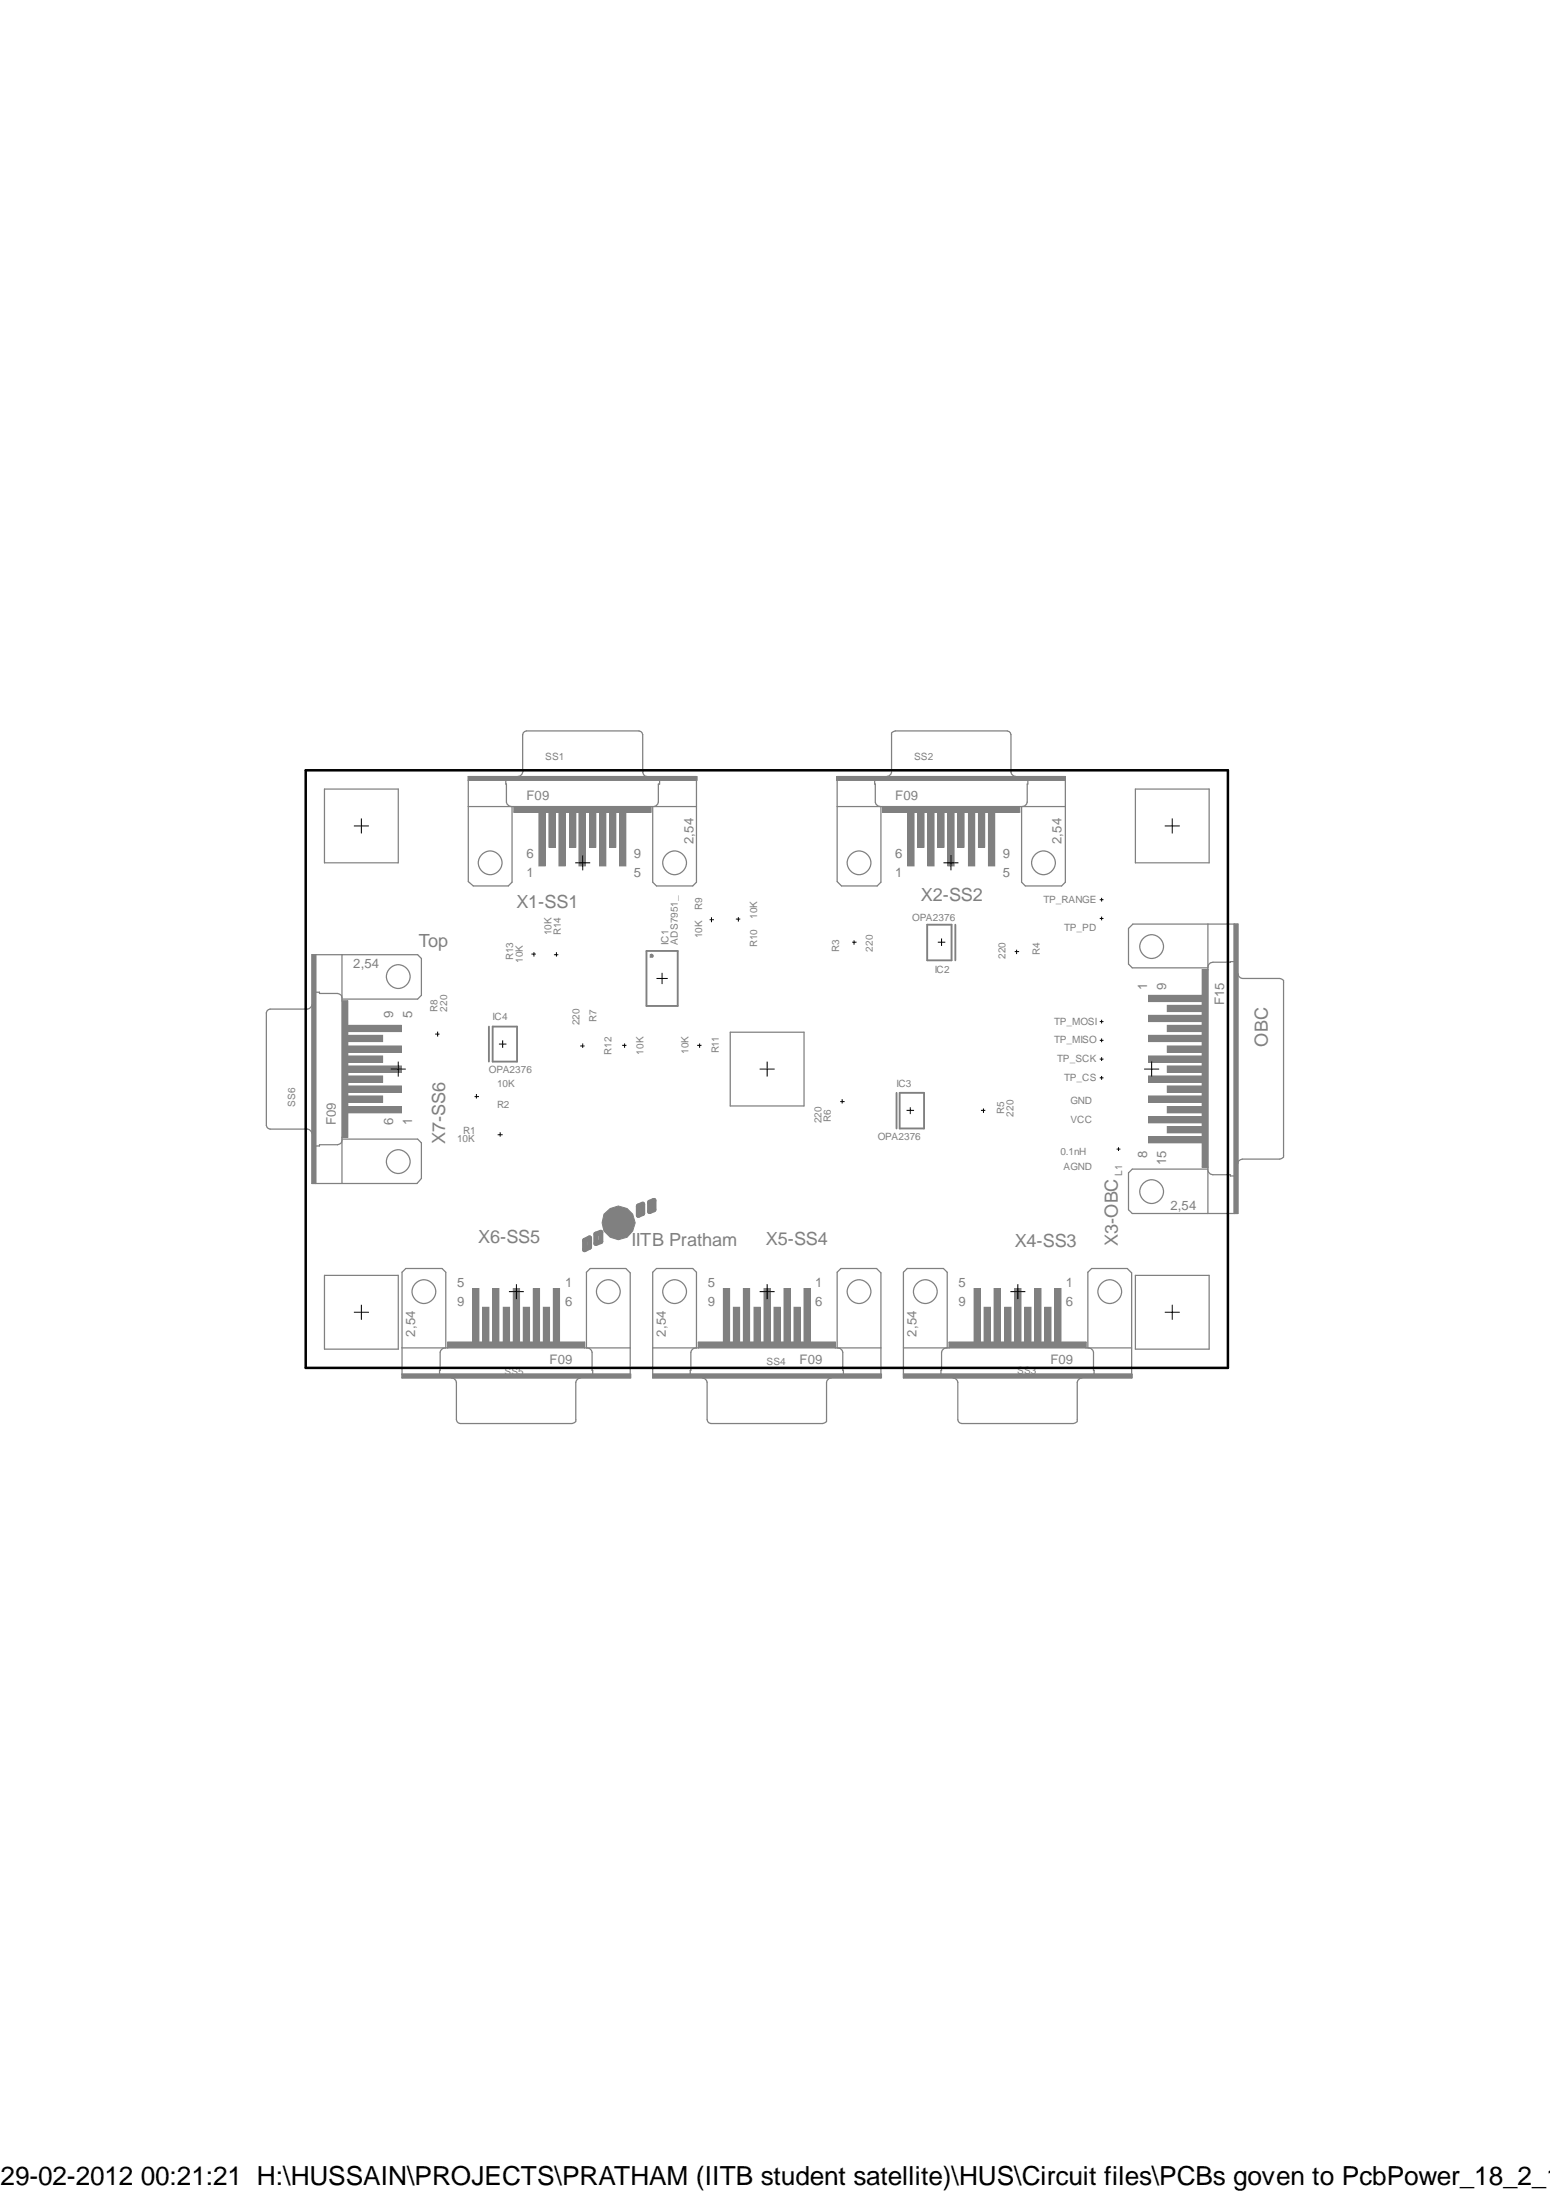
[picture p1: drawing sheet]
<svg xmlns="http://www.w3.org/2000/svg" width="210mm" height="297mm" viewBox="0 0 210 297" stroke-linecap="round" stroke-linejoin="round" font-family="sans-serif">
<path d="M81.8 164.5a2.27 2.27 0 0 1 3.4-.6 2.27 2.27 0 0 1 0 3.4 2.27 2.27 0 0 1-3.4-.6l-.3-1.1z" fill-rule="evenodd" fill="#808080"/>
<path d="M81.8 164.5a2.27 2.27 0 0 1 3.4-.6 2.27 2.27 0 0 1 0 3.4 2.27 2.27 0 0 1-3.4-.6l-.3-1.1z" fill="none" stroke="#808080" stroke-width=".14"/>
<path d="M79.2 168l.6-.3v1.2l-.6 .4zM80.7 167.2l.7-.3v1.3l-.7 .2zM86.4 163.4l.6-.3v1.3l-.6 .2zM88 162.8l.6-.2v1.3l-.6 .2z" fill="none" stroke="#808080" stroke-width=".68"/>
<path d="M66.2 139.1v4.7M66.7 139.1h3.3v4.7h-3.3zM125.6 125.3h3.3v4.8h-3.3zM129.4 125.3v4.8M121.4 148v4.9M121.8 148h3.3v4.9h-3.3z" fill="none" stroke="#808080" stroke-width=".25"/>
<g fill="none" stroke="#808080" stroke-width=".17">
<path d="M121.2 99l-.5 .3v.2M136.4 99l.4 .3 .1 .2M43.9 106.9h10v10h-10zM113.4 105.2v14.2l.6 .6h4.8l.5-.5v-10.3M113.4 105.7h30.9M118.4 105.7v.5h.1v2.5l.1 .2 .3 .3h.3M119.5 109.2v.8h18.6v-.8M139.2 105.7v.5h-.1v2.5l-.1 .2-.2 .3h-.4M144.3 105.2v14.3l-.5 .5h-4.9l-.6-.5v-10.3h-24.9M153.8 106.9h9.9v10h-9.9zM98.9 139.8h10v10h-10zM43.9 172.7h10v10h-10z"/>
<path d="M153.8 172.7h9.9v10h-9.9z"/>
<circle cx="116.3" cy="116.9" r="1.6"/>
<circle cx="141.3" cy="116.9" r="1.6"/>
</g>
<path d="M119.5 109.3h18.5v.7h-18.5z" fill-rule="evenodd" fill="#808080"/>
<path d="M119.5 109.3h18.5v.7h-18.5z" fill="none" stroke="#808080" stroke-width=".14"/>
<path d="M138.3 109.2h6" fill="none" stroke="#808080" stroke-width=".17"/>
<path d="M113.3 105.2h31v.5h-31z" fill-rule="evenodd" fill="#808080"/>
<path d="M113.3 105.2h31v.5h-31z" fill="none" stroke="#808080" stroke-width=".14"/>
<path d="M120.7 99.5v5.1l-.1 .2-.2 .3-.3 .1M121.2 99h15.2M136.9 99.5v5.1l.1 .2 .2 .3 .4 .1M113.4 105.2h30.9" fill="none" stroke="#808080" stroke-width=".17"/>
<path d="M122.9 110h.9v7.3h-.9z" fill-rule="evenodd" fill="#808080"/>
<path d="M122.9 110h.9v7.3h-.9z" fill="none" stroke="#808080" stroke-width=".14"/>
<path d="M124.3 110h.8v4.8h-.8z" fill-rule="evenodd" fill="#808080"/>
<path d="M124.3 110h.8v4.8h-.8z" fill="none" stroke="#808080" stroke-width=".14"/>
<path d="M125.6 110h.9v7.3h-.9z" fill-rule="evenodd" fill="#808080"/>
<path d="M125.6 110h.9v7.3h-.9z" fill="none" stroke="#808080" stroke-width=".14"/>
<path d="M127 110h.8v4.8h-.8z" fill-rule="evenodd" fill="#808080"/>
<path d="M127 110h.8v4.8h-.8z" fill="none" stroke="#808080" stroke-width=".14"/>
<path d="M128.4 110h.8v7.3h-.8z" fill-rule="evenodd" fill="#808080"/>
<path d="M128.4 110h.8v7.3h-.8z" fill="none" stroke="#808080" stroke-width=".14"/>
<path d="M129.7 110h.9v4.8h-.9z" fill-rule="evenodd" fill="#808080"/>
<path d="M129.7 110h.9v4.8h-.9z" fill="none" stroke="#808080" stroke-width=".14"/>
<path d="M131.1 110h.9v7.3h-.9z" fill-rule="evenodd" fill="#808080"/>
<path d="M131.1 110h.9v7.3h-.9z" fill="none" stroke="#808080" stroke-width=".14"/>
<path d="M132.5 110h.8v4.8h-.8z" fill-rule="evenodd" fill="#808080"/>
<path d="M132.5 110h.8v4.8h-.8z" fill="none" stroke="#808080" stroke-width=".14"/>
<path d="M133.9 110h.8v7.3h-.8z" fill-rule="evenodd" fill="#808080"/>
<path d="M133.9 110h.8v7.3h-.8z" fill="none" stroke="#808080" stroke-width=".14"/>
<g fill="none" stroke="#808080" stroke-width=".17">
<path d="M71.3 99l-.4 .3-.1 .2M86.5 99l.5 .3v.2M63.4 105.2v14.2l.7 .6h4.7l.5-.5v-10.3M63.4 105.7h30.9M68.5 105.7v.5h.1v2.5l.1 .2 .2 .3h.4M69.6 109.2v.8h18.5v-.8M89.3 105.7v.5h-.1v2.5l-.1 .2-.3 .3h-.2M94.3 105.2v14.3l-.5 .5h-4.9l-.5-.5v-10.3h-25"/>
<circle cx="66.4" cy="116.9" r="1.6"/>
<circle cx="91.4" cy="116.9" r="1.6"/>
</g>
<path d="M69.7 109.3h18.4v.7h-18.4z" fill-rule="evenodd" fill="#808080"/>
<path d="M69.7 109.3h18.4v.7h-18.4z" fill="none" stroke="#808080" stroke-width=".14"/>
<path d="M88.4 109.2h5.9" fill="none" stroke="#808080" stroke-width=".17"/>
<path d="M63.4 105.2h31v.5h-31z" fill-rule="evenodd" fill="#808080"/>
<path d="M63.4 105.2h31v.5h-31z" fill="none" stroke="#808080" stroke-width=".14"/>
<path d="M70.8 99.5v5.1l-.1 .2-.3 .3-.3 .1M71.3 99h15.2M87 99.5v5.1l.3 .5 .3 .1M63.4 105.2h30.9" fill="none" stroke="#808080" stroke-width=".17"/>
<path d="M73 110h.8v7.3h-.8z" fill-rule="evenodd" fill="#808080"/>
<path d="M73 110h.8v7.3h-.8z" fill="none" stroke="#808080" stroke-width=".14"/>
<path d="M74.3 110h.9v4.8h-.9z" fill-rule="evenodd" fill="#808080"/>
<path d="M74.3 110h.9v4.8h-.9z" fill="none" stroke="#808080" stroke-width=".14"/>
<path d="M75.7 110h.8v7.3h-.8z" fill-rule="evenodd" fill="#808080"/>
<path d="M75.7 110h.8v7.3h-.8z" fill="none" stroke="#808080" stroke-width=".14"/>
<path d="M77.1 110h.9v4.8h-.9z" fill-rule="evenodd" fill="#808080"/>
<path d="M77.1 110h.9v4.8h-.9z" fill="none" stroke="#808080" stroke-width=".14"/>
<path d="M78.4 110h.8v7.3h-.8z" fill-rule="evenodd" fill="#808080"/>
<path d="M78.4 110h.8v7.3h-.8z" fill="none" stroke="#808080" stroke-width=".14"/>
<path d="M79.8 110h.9v4.8h-.9z" fill-rule="evenodd" fill="#808080"/>
<path d="M79.8 110h.9v4.8h-.9z" fill="none" stroke="#808080" stroke-width=".14"/>
<path d="M81.2 110h.8v7.3h-.8z" fill-rule="evenodd" fill="#808080"/>
<path d="M81.2 110h.8v7.3h-.8z" fill="none" stroke="#808080" stroke-width=".14"/>
<path d="M82.5 110h.9v4.8h-.9z" fill-rule="evenodd" fill="#808080"/>
<path d="M82.5 110h.9v4.8h-.9z" fill="none" stroke="#808080" stroke-width=".14"/>
<path d="M83.9 110h.9v7.3h-.9z" fill-rule="evenodd" fill="#808080"/>
<path d="M83.9 110h.9v7.3h-.9z" fill="none" stroke="#808080" stroke-width=".14"/>
<g fill="none" stroke="#808080" stroke-width=".17">
<path d="M88.4 186.1h30.9M94.2 182.6l-.3 .1-.3 .2v.3v2.4h-.1v.5M94.6 182.6v-.8h18.5v.8M95.8 192.3v.3l.5 .2M111.9 192.3v.3l-.5 .2M113.4 182.6v-10.3l.5-.5h4.8l.6 .6v14.2M113.5 182.6l.3 .1 .2 .2 .1 .3v2.4h.1v.5M119.3 182.6h-25v-10.3l-.5-.5h-4.9l-.5 .5v14.3"/>
<circle cx="91.4" cy="175" r="1.6"/>
<circle cx="116.3" cy="175" r="1.6"/>
</g>
<path d="M94.7 181.8h18.4v.7h-18.4z" fill-rule="evenodd" fill="#808080"/>
<path d="M94.7 181.8h18.4v.7h-18.4z" fill="none" stroke="#808080" stroke-width=".14"/>
<path d="M88.4 182.6h5.9" fill="none" stroke="#808080" stroke-width=".17"/>
<path d="M88.4 186.1h31v.5h-31z" fill-rule="evenodd" fill="#808080"/>
<path d="M88.4 186.1h31v.5h-31z" fill="none" stroke="#808080" stroke-width=".14"/>
<path d="M88.4 186.6h30.9M95.1 186.6l.3 .1 .3 .3 .1 .2v5.1M96.3 192.8h15.1M112.6 186.6l-.3 .1-.3 .3-.1 .2v5.1" fill="none" stroke="#808080" stroke-width=".17"/>
<path d="M108.9 174.5h.8v7.3h-.8z" fill-rule="evenodd" fill="#808080"/>
<path d="M108.9 174.5h.8v7.3h-.8z" fill="none" stroke="#808080" stroke-width=".14"/>
<path d="M107.5 177.1h.9v4.7h-.9z" fill-rule="evenodd" fill="#808080"/>
<path d="M107.5 177.1h.9v4.7h-.9z" fill="none" stroke="#808080" stroke-width=".14"/>
<path d="M106.2 174.5h.8v7.3h-.8z" fill-rule="evenodd" fill="#808080"/>
<path d="M106.2 174.5h.8v7.3h-.8z" fill="none" stroke="#808080" stroke-width=".14"/>
<path d="M104.8 177.1h.9v4.7h-.9z" fill-rule="evenodd" fill="#808080"/>
<path d="M104.8 177.1h.9v4.7h-.9z" fill="none" stroke="#808080" stroke-width=".14"/>
<path d="M103.5 174.5h.8v7.3h-.8z" fill-rule="evenodd" fill="#808080"/>
<path d="M103.5 174.5h.8v7.3h-.8z" fill="none" stroke="#808080" stroke-width=".14"/>
<path d="M102.1 177.1h.9v4.7h-.9z" fill-rule="evenodd" fill="#808080"/>
<path d="M102.1 177.1h.9v4.7h-.9z" fill="none" stroke="#808080" stroke-width=".14"/>
<path d="M100.7 174.5h.8v7.3h-.8z" fill-rule="evenodd" fill="#808080"/>
<path d="M100.7 174.5h.8v7.3h-.8z" fill="none" stroke="#808080" stroke-width=".14"/>
<path d="M99.3 177.1h.9v4.7h-.9z" fill-rule="evenodd" fill="#808080"/>
<path d="M99.3 177.1h.9v4.7h-.9z" fill="none" stroke="#808080" stroke-width=".14"/>
<path d="M98 174.5h.8v7.3h-.8z" fill-rule="evenodd" fill="#808080"/>
<path d="M98 174.5h.8v7.3h-.8z" fill="none" stroke="#808080" stroke-width=".14"/>
<g fill="none" stroke="#808080" stroke-width=".17">
<path d="M36.6 136.7l-.3 .1-.2 .4M42.2 129.3h14.4l.5 .5v5l-.5 .5h-10.3v25M42.8 134.4h.5v.2h2.4l.5 .2 .1 .4M42.8 129.3v31M46.3 135.6h.8v18.4h-.8M36.1 152.4l.2 .5h.3M46.3 154.5l-.1 .3-.5 .3h-2.4v.1h-.5M46.3 154.3h10.3l.5 .5v4.8l-.6 .7h-14.3"/>
<circle cx="53.9" cy="132.3" r="1.6"/>
<circle cx="53.9" cy="157.3" r="1.6"/>
</g>
<path d="M46.4 135.6h.7v18.4h-.7z" fill-rule="evenodd" fill="#808080"/>
<path d="M46.4 135.6h.7v18.4h-.7z" fill="none" stroke="#808080" stroke-width=".14"/>
<path d="M46.3 129.3v6" fill="none" stroke="#808080" stroke-width=".17"/>
<path d="M42.2 129.3h.6v31h-.6z" fill-rule="evenodd" fill="#808080"/>
<path d="M42.2 129.3h.6v31h-.6z" fill="none" stroke="#808080" stroke-width=".14"/>
<path d="M36.1 137.2v15.2M42.2 136.1v.2l-.3 .3-.2 .1h-5.1M42.2 129.3v31M36.6 152.9h5.1l.2 .1 .3 .3v.2" fill="none" stroke="#808080" stroke-width=".17"/>
<path d="M47.1 149.9h7.3v.8h-7.3z" fill-rule="evenodd" fill="#808080"/>
<path d="M47.1 149.9h7.3v.8h-7.3z" fill="none" stroke="#808080" stroke-width=".14"/>
<path d="M47.1 148.4h4.7v.9h-4.7z" fill-rule="evenodd" fill="#808080"/>
<path d="M47.1 148.4h4.7v.9h-4.7z" fill="none" stroke="#808080" stroke-width=".14"/>
<path d="M47.1 147.1h7.3v.8h-7.3z" fill-rule="evenodd" fill="#808080"/>
<path d="M47.1 147.1h7.3v.8h-7.3z" fill="none" stroke="#808080" stroke-width=".14"/>
<path d="M47.1 145.7h4.7v.9h-4.7z" fill-rule="evenodd" fill="#808080"/>
<path d="M47.1 145.7h4.7v.9h-4.7z" fill="none" stroke="#808080" stroke-width=".14"/>
<path d="M47.1 144.4h7.3v.8h-7.3z" fill-rule="evenodd" fill="#808080"/>
<path d="M47.1 144.4h7.3v.8h-7.3z" fill="none" stroke="#808080" stroke-width=".14"/>
<path d="M47.1 143h4.7v.9h-4.7z" fill-rule="evenodd" fill="#808080"/>
<path d="M47.1 143h4.7v.9h-4.7z" fill="none" stroke="#808080" stroke-width=".14"/>
<path d="M47.1 141.7h7.3v.8h-7.3z" fill-rule="evenodd" fill="#808080"/>
<path d="M47.1 141.7h7.3v.8h-7.3z" fill="none" stroke="#808080" stroke-width=".14"/>
<path d="M47.1 140.2h4.7v.9h-4.7z" fill-rule="evenodd" fill="#808080"/>
<path d="M47.1 140.2h4.7v.9h-4.7z" fill="none" stroke="#808080" stroke-width=".14"/>
<path d="M47.1 138.9h7.3v.8h-7.3z" fill-rule="evenodd" fill="#808080"/>
<path d="M47.1 138.9h7.3v.8h-7.3z" fill="none" stroke="#808080" stroke-width=".14"/>
<g fill="none" stroke="#808080" stroke-width=".17">
<path d="M54.4 186.1h30.9M60.3 182.6l-.4 .1-.2 .2-.1 .3v2.4h-.1v.5M60.6 182.6v-.8h18.6v.8M61.8 192.3l.3 .4 .2 .1M78 192.3v.3l-.5 .2M79.4 182.6v-10.3l.5-.5h4.9l.5 .6v14.2M79.5 182.6l.3 .1 .3 .2 .1 .3v2.4h.1v.5M85.3 182.6h-24.9v-10.3l-.5-.5h-5l-.5 .5v14.3"/>
<circle cx="57.4" cy="175" r="1.6"/>
<circle cx="82.4" cy="175" r="1.6"/>
</g>
<path d="M60.7 181.8h18.5v.7h-18.5z" fill-rule="evenodd" fill="#808080"/>
<path d="M60.7 181.8h18.5v.7h-18.5z" fill="none" stroke="#808080" stroke-width=".14"/>
<path d="M54.4 182.6h6" fill="none" stroke="#808080" stroke-width=".17"/>
<path d="M54.4 186.1h31v.5h-31z" fill-rule="evenodd" fill="#808080"/>
<path d="M54.4 186.1h31v.5h-31z" fill="none" stroke="#808080" stroke-width=".14"/>
<path d="M54.4 186.6h30.9M61.1 186.6l.4 .1 .2 .3 .1 .2v5.1M62.3 192.8h15.2M78.7 186.6l-.4 .1-.2 .3-.1 .2v5.1" fill="none" stroke="#808080" stroke-width=".17"/>
<path d="M74.9 174.5h.9v7.3h-.9z" fill-rule="evenodd" fill="#808080"/>
<path d="M74.9 174.5h.9v7.3h-.9z" fill="none" stroke="#808080" stroke-width=".14"/>
<path d="M73.6 177.1h.8v4.7h-.8z" fill-rule="evenodd" fill="#808080"/>
<path d="M73.6 177.1h.8v4.7h-.8z" fill="none" stroke="#808080" stroke-width=".14"/>
<path d="M72.2 174.5h.9v7.3h-.9z" fill-rule="evenodd" fill="#808080"/>
<path d="M72.2 174.5h.9v7.3h-.9z" fill="none" stroke="#808080" stroke-width=".14"/>
<path d="M70.9 177.1h.8v4.7h-.8z" fill-rule="evenodd" fill="#808080"/>
<path d="M70.9 177.1h.8v4.7h-.8z" fill="none" stroke="#808080" stroke-width=".14"/>
<path d="M69.5 174.5h.9v7.3h-.9z" fill-rule="evenodd" fill="#808080"/>
<path d="M69.5 174.5h.9v7.3h-.9z" fill="none" stroke="#808080" stroke-width=".14"/>
<path d="M68.2 177.1h.8v4.7h-.8z" fill-rule="evenodd" fill="#808080"/>
<path d="M68.2 177.1h.8v4.7h-.8z" fill="none" stroke="#808080" stroke-width=".14"/>
<path d="M66.7 174.5h.9v7.3h-.9z" fill-rule="evenodd" fill="#808080"/>
<path d="M66.7 174.5h.9v7.3h-.9z" fill="none" stroke="#808080" stroke-width=".14"/>
<path d="M65.4 177.1h.8v4.7h-.8z" fill-rule="evenodd" fill="#808080"/>
<path d="M65.4 177.1h.8v4.7h-.8z" fill="none" stroke="#808080" stroke-width=".14"/>
<path d="M64 174.5h.9v7.3h-.9z" fill-rule="evenodd" fill="#808080"/>
<path d="M64 174.5h.9v7.3h-.9z" fill="none" stroke="#808080" stroke-width=".14"/>
<g fill="none" stroke="#808080" stroke-width=".17">
<path d="M122.3 186.1h30.9M128.2 182.6l-.4 .1-.2 .2-.1 .3v2.4h-.1v.5M128.5 182.6v-.8h18.6v.8M129.7 192.3l.3 .4 .2 .1M145.9 192.3v.3l-.5 .2M147.3 182.6v-10.3l.5-.5h4.9l.5 .6v14.2M147.4 182.6l.3 .1 .3 .2 .1 .3v2.4h.1v.5M153.2 182.6h-24.9v-10.3l-.5-.5h-4.9l-.6 .5v14.3"/>
<circle cx="125.3" cy="175" r="1.6"/>
<circle cx="150.3" cy="175" r="1.6"/>
</g>
<path d="M128.6 181.8h18.5v.7h-18.5z" fill-rule="evenodd" fill="#808080"/>
<path d="M128.6 181.8h18.5v.7h-18.5z" fill="none" stroke="#808080" stroke-width=".14"/>
<path d="M122.3 182.6h6" fill="none" stroke="#808080" stroke-width=".17"/>
<path d="M122.3 186.1h31v.5h-31z" fill-rule="evenodd" fill="#808080"/>
<path d="M122.3 186.1h31v.5h-31z" fill="none" stroke="#808080" stroke-width=".14"/>
<path d="M122.3 186.6h30.9M129 186.6l.4 .1 .2 .3 .1 .2v5.1M130.2 192.8h15.2M146.6 186.6l-.4 .1-.2 .3-.1 .2v5.1" fill="none" stroke="#808080" stroke-width=".17"/>
<path d="M142.8 174.5h.9v7.3h-.9z" fill-rule="evenodd" fill="#808080"/>
<path d="M142.8 174.5h.9v7.3h-.9z" fill="none" stroke="#808080" stroke-width=".14"/>
<path d="M141.5 177.1h.8v4.7h-.8z" fill-rule="evenodd" fill="#808080"/>
<path d="M141.5 177.1h.8v4.7h-.8z" fill="none" stroke="#808080" stroke-width=".14"/>
<path d="M140.1 174.5h.9v7.3h-.9z" fill-rule="evenodd" fill="#808080"/>
<path d="M140.1 174.5h.9v7.3h-.9z" fill="none" stroke="#808080" stroke-width=".14"/>
<path d="M138.8 177.1h.8v4.7h-.8z" fill-rule="evenodd" fill="#808080"/>
<path d="M138.8 177.1h.8v4.7h-.8z" fill="none" stroke="#808080" stroke-width=".14"/>
<path d="M137.4 174.5h.9v7.3h-.9z" fill-rule="evenodd" fill="#808080"/>
<path d="M137.4 174.5h.9v7.3h-.9z" fill="none" stroke="#808080" stroke-width=".14"/>
<path d="M136.1 177.1h.8v4.7h-.8z" fill-rule="evenodd" fill="#808080"/>
<path d="M136.1 177.1h.8v4.7h-.8z" fill="none" stroke="#808080" stroke-width=".14"/>
<path d="M134.6 174.5h.9v7.3h-.9z" fill-rule="evenodd" fill="#808080"/>
<path d="M134.6 174.5h.9v7.3h-.9z" fill="none" stroke="#808080" stroke-width=".14"/>
<path d="M133.3 177.1h.8v4.7h-.8z" fill-rule="evenodd" fill="#808080"/>
<path d="M133.3 177.1h.8v4.7h-.8z" fill="none" stroke="#808080" stroke-width=".14"/>
<path d="M131.9 174.5h.9v7.3h-.9z" fill-rule="evenodd" fill="#808080"/>
<path d="M131.9 174.5h.9v7.3h-.9z" fill="none" stroke="#808080" stroke-width=".14"/>
<path d="M87.5 128.8h4.3v7.5h-4.3z" fill="none" stroke="#808080" stroke-width=".25"/>
<path d="M88.1 129.3l.1-.1 .2 .1 .1 .2-.1 .2h-.3z" fill-rule="evenodd" fill="#808080"/>
<path d="M88.1 129.3l.1-.1 .2 .1 .1 .2-.1 .2h-.3z" fill="none" stroke="#808080" stroke-width=".14"/>
<g fill="none" stroke="#808080" stroke-width=".17">
<path d="M163.6 125.2v33.2h-10.3l-.5 .5v5l.5 .5h14.3M163.6 131.3h-.8v26.8h.8M167.1 130.2h-.5v.1h-2.3l-.4 .1-.2 .3-.1 .3M167.1 125.2v39.2M167.6 125.2h-14.2l-.6 .6v4.8l.5 .5h10.3M173.3 132.5l.5 .3v.2M163.6 158.5l.1 .3 .2 .2 .4 .1h2.3v.2h.5M173.8 156.5v.2l-.5 .3"/>
<circle cx="156" cy="128.2" r="1.6"/>
<circle cx="156" cy="161.4" r="1.6"/>
</g>
<path d="M162.9 131.3h.7v26.8h-.7z" fill-rule="evenodd" fill="#808080"/>
<path d="M162.9 131.3h.7v26.8h-.7z" fill="none" stroke="#808080" stroke-width=".14"/>
<path d="M163.6 158.4v6" fill="none" stroke="#808080" stroke-width=".17"/>
<path d="M167.1 125.2h.5v39.1h-.5z" fill-rule="evenodd" fill="#808080"/>
<path d="M167.1 125.2h.5v39.1h-.5z" fill="none" stroke="#808080" stroke-width=".14"/>
<path d="M167.6 131.9l.1 .3 .3 .2 .2 .1h5.1M167.6 125.2v39.2M173.8 133v23.5M173.3 157h-5.1l-.5 .3-.1 .3" fill="none" stroke="#808080" stroke-width=".17"/>
<path d="M155.5 134.8h7.3v.9h-7.3z" fill-rule="evenodd" fill="#808080"/>
<path d="M155.5 134.8h7.3v.9h-7.3z" fill="none" stroke="#808080" stroke-width=".14"/>
<path d="M158.1 136.2h4.7v.8h-4.7z" fill-rule="evenodd" fill="#808080"/>
<path d="M158.1 136.2h4.7v.8h-4.7z" fill="none" stroke="#808080" stroke-width=".14"/>
<path d="M155.5 137.5h7.3v.9h-7.3z" fill-rule="evenodd" fill="#808080"/>
<path d="M155.5 137.5h7.3v.9h-7.3z" fill="none" stroke="#808080" stroke-width=".14"/>
<path d="M158.1 138.9h4.7v.8h-4.7z" fill-rule="evenodd" fill="#808080"/>
<path d="M158.1 138.9h4.7v.8h-4.7z" fill="none" stroke="#808080" stroke-width=".14"/>
<path d="M155.5 140.2h7.3v.9h-7.3z" fill-rule="evenodd" fill="#808080"/>
<path d="M155.5 140.2h7.3v.9h-7.3z" fill="none" stroke="#808080" stroke-width=".14"/>
<path d="M158.1 141.7h4.7v.8h-4.7z" fill-rule="evenodd" fill="#808080"/>
<path d="M158.1 141.7h4.7v.8h-4.7z" fill="none" stroke="#808080" stroke-width=".14"/>
<path d="M155.5 143h7.3v.9h-7.3z" fill-rule="evenodd" fill="#808080"/>
<path d="M155.5 143h7.3v.9h-7.3z" fill="none" stroke="#808080" stroke-width=".14"/>
<path d="M158.1 144.4h4.7v.8h-4.7z" fill-rule="evenodd" fill="#808080"/>
<path d="M158.1 144.4h4.7v.8h-4.7z" fill="none" stroke="#808080" stroke-width=".14"/>
<path d="M155.5 145.7h7.3v.9h-7.3z" fill-rule="evenodd" fill="#808080"/>
<path d="M155.5 145.7h7.3v.9h-7.3z" fill="none" stroke="#808080" stroke-width=".14"/>
<path d="M158.1 147.1h4.7v.8h-4.7z" fill-rule="evenodd" fill="#808080"/>
<path d="M158.1 147.1h4.7v.8h-4.7z" fill="none" stroke="#808080" stroke-width=".14"/>
<path d="M155.5 148.4h7.3v.9h-7.3z" fill-rule="evenodd" fill="#808080"/>
<path d="M155.5 148.4h7.3v.9h-7.3z" fill="none" stroke="#808080" stroke-width=".14"/>
<path d="M158.1 149.9h4.7v.8h-4.7z" fill-rule="evenodd" fill="#808080"/>
<path d="M158.1 149.9h4.7v.8h-4.7z" fill="none" stroke="#808080" stroke-width=".14"/>
<path d="M155.5 151.2h7.3v.9h-7.3z" fill-rule="evenodd" fill="#808080"/>
<path d="M155.5 151.2h7.3v.9h-7.3z" fill="none" stroke="#808080" stroke-width=".14"/>
<path d="M158.1 152.6h4.7v.8h-4.7z" fill-rule="evenodd" fill="#808080"/>
<path d="M158.1 152.6h4.7v.8h-4.7z" fill="none" stroke="#808080" stroke-width=".14"/>
<path d="M155.5 154h7.3v.8h-7.3z" fill-rule="evenodd" fill="#808080"/>
<path d="M155.5 154h7.3v.8h-7.3z" fill="none" stroke="#808080" stroke-width=".14"/>
<g fill="none" stroke="#000" stroke-width=".14">
<path d="M47.9 111.9h2.1M48.9 110.9v2M77.9 116.9h2M78.9 115.9v2M127.8 116.9h2M128.8 115.9v2M157.7 111.9h2.1M158.7 110.9v2M59.3 139.7v.7M72 129.2h.6M72.3 129v.6M75 129.3h.6"/>
<path d="M75.4 129v.6M88.9 132.5h1.5M89.7 131.8v1.5M96.1 124.6h.6M96.4 124.2v.7M99.7 124.5h.5M100 124.2v.6M115.4 127.6h.6M115.7 127.4v.6M127 127.6h1M127.5 127.1v1M137.4 128.9h.6"/>
<path d="M137.7 128.6v.6M148.9 138.4h.5M148.9 124.4h.5M148.9 121.9h.5M149.2 121.6v.5M149.2 124.1v.6M149.2 138.1v.5M52.9 144.8h2M53.9 143.8v2M58.9 140.1h.6M64.3 148.5h.6M64.5 148.2v.6"/>
<path d="M67.4 153.7h.7M67.6 141.4h1M67.7 153.4v.6M68.1 140.9v1M78.6 141.7h.6M78.9 141.3v.6M84.2 141.6h.6M84.6 141.3v.6M94.4 141.6h.6M94.7 141.3v.6M102.9 144.8h2M103.9 143.8v2"/>
<path d="M113.8 149.2h.6M114 148.9v.6M122.8 150.4h1M123.3 150v.9M132.8 150.4h.6M133.2 150.1v.6M148.9 140.9h.5M148.9 143.5h.5M148.9 146h.5M149.2 140.7v.5M149.2 143.2v.5M149.2 145.7v.5"/>
<path d="M151.2 155.6h.5M151.5 155.4v.5M154.9 144.8h2.1M156 143.8v2M47.9 177.7h2.1M48.9 176.7v2.1M68.9 174.9h2.1M69.9 173.9v2.1M102.9 174.9h2M103.9 173.9v2.1M136.8 174.9h2.1M137.8 173.9v2.1"/>
<path d="M157.7 177.7h2.1M158.7 176.7v2.1"/>
</g>
<path d="M41.4 104.3h124.9v81h-124.9z" fill="none" stroke="#000" stroke-width=".34"/>
<text font-size="3.6" x=".1" y="295.9">29-02-2012 00:21:21 H:\HUSSAIN\PROJECTS\PRATHAM (IITB student satellite)\HUS\Circuit files\PCBs goven to PcbPower_18_2_1</text>
<g font-size="2.5" fill="#808080">
<text x="69.9" y="123">X1-SS1</text>
<text x="124.7" y="122">X2-SS2</text>
<text x="56.7" y="128.2">Top</text>
<text x="171.7" y="141.8" transform="rotate(-90 171.7 141.8)">OBC</text>
<text x="60.3" y="155" transform="rotate(-90 60.3 155)">X7-SS6</text>
<text x="64.8" y="168.3">X6-SS5</text>
<text x="85.5" y="168.8">IITB Pratham</text>
<text x="103.7" y="168.7">X5-SS4</text>
<text x="137.4" y="168.9">X4-SS3</text>
<text x="151.4" y="168.8" transform="rotate(-90 151.4 168.8)">X3-OBC</text>
</g>
<g font-size="1.8" fill="#808080">
<text x="71.3" y="108.4">F09</text>
<text x="121.2" y="108.4">F09</text>
<text x="71.3" y="118.7">1</text>
<text x="71.3" y="116.2">6</text>
<text x="85.9" y="118.7">5</text>
<text x="85.9" y="116.2">9</text>
<text x="93.9" y="114.3" transform="rotate(-90 93.9 114.3)">2,54</text>
<text x="121.2" y="118.7">1</text>
<text x="121.2" y="116.2">6</text>
<text x="135.8" y="118.7">5</text>
<text x="135.8" y="116.2">9</text>
<text x="143.8" y="114.3" transform="rotate(-90 143.8 114.3)">2,54</text>
<text x="47.8" y="131.1">2,54</text>
<text x="53.3" y="137.9" transform="rotate(-90 53.3 137.9)">9</text>
<text x="55.8" y="137.9" transform="rotate(-90 55.8 137.9)">5</text>
<text x="155.4" y="134.1" transform="rotate(-90 155.4 134.1)">1</text>
<text x="157.9" y="134.1" transform="rotate(-90 157.9 134.1)">9</text>
<text x="165.8" y="136.2" transform="rotate(-90 165.8 136.2)">F15</text>
<text x="45.5" y="152.4" transform="rotate(-90 45.5 152.4)">F09</text>
<text x="53.3" y="152.4" transform="rotate(-90 53.3 152.4)">6</text>
<text x="55.8" y="152.4" transform="rotate(-90 55.8 152.4)">1</text>
<text x="155.4" y="156.8" transform="rotate(-90 155.4 156.8)">8</text>
<text x="157.9" y="157.8" transform="rotate(-90 157.9 157.8)">15</text>
<text x="158.5" y="163.9">2,54</text>
<text x="61.9" y="174.4">5</text>
<text x="61.9" y="176.9">9</text>
<text x="76.5" y="174.4">1</text>
<text x="76.5" y="176.9">6</text>
<text x="95.8" y="174.4">5</text>
<text x="95.8" y="176.9">9</text>
<text x="110.4" y="174.4">1</text>
<text x="110.4" y="176.9">6</text>
<text x="129.8" y="174.4">5</text>
<text x="129.8" y="176.9">9</text>
<text x="144.4" y="174.4">1</text>
<text x="144.4" y="176.9">6</text>
<text x="56.2" y="181" transform="rotate(-90 56.2 181)">2,54</text>
<text x="74.4" y="184.7">F09</text>
<text x="90.2" y="181" transform="rotate(-90 90.2 181)">2,54</text>
<text x="108.3" y="184.7">F09</text>
<text x="124.1" y="181" transform="rotate(-90 124.1 181)">2,54</text>
<text x="142.2" y="184.7">F09</text>
</g>
<g font-size="1.4" fill="#808080">
<text x="73.8" y="102.9">SS1</text>
<text x="123.8" y="102.9">SS2</text>
<text x="95.1" y="123.3" transform="rotate(-90 95.1 123.3)">R9</text>
<text x="102.5" y="124.5" transform="rotate(-90 102.5 124.5)">10K</text>
<text x="123.5" y="124.7">OPA2376</text>
<text x="141.3" y="122.3">TP_RANGE</text>
<text x="69.5" y="130.1" transform="rotate(-90 69.5 130.1)">R13</text>
<text x="70.8" y="130.4" transform="rotate(-90 70.8 130.4)">10K</text>
<text x="74.7" y="126.7" transform="rotate(-90 74.7 126.7)">10K</text>
<text x="75.9" y="126.7" transform="rotate(-90 75.9 126.7)">R14</text>
<text x="90.5" y="128" transform="rotate(-90 90.5 128)">IC1</text>
<text x="91.8" y="128" transform="rotate(-90 91.8 128)">ADS7951_</text>
<text x="95.1" y="127.1" transform="rotate(-90 95.1 127.1)">10K</text>
<text x="102.5" y="128.3" transform="rotate(-90 102.5 128.3)">R10</text>
<text x="113.6" y="128.9" transform="rotate(-90 113.6 128.9)">R3</text>
<text x="118.2" y="128.9" transform="rotate(-90 118.2 128.9)">220</text>
<text x="126.6" y="131.9">IC2</text>
<text x="136.1" y="129.9" transform="rotate(-90 136.1 129.9)">220</text>
<text x="140.8" y="129.3" transform="rotate(-90 140.8 129.3)">R4</text>
<text x="144.1" y="126.1">TP_PD</text>
<text x="59.3" y="137" transform="rotate(-90 59.3 137)">R8</text>
<text x="60.5" y="137" transform="rotate(-90 60.5 137)">220</text>
<text x="66.7" y="138.1">IC4</text>
<text x="78.5" y="138.9" transform="rotate(-90 78.5 138.9)">220</text>
<text x="80.8" y="138.4" transform="rotate(-90 80.8 138.4)">R7</text>
<text x="82.8" y="142.9" transform="rotate(-90 82.8 142.9)">R12</text>
<text x="87.1" y="142.9" transform="rotate(-90 87.1 142.9)">10K</text>
<text x="93.2" y="142.8" transform="rotate(-90 93.2 142.8)">10K</text>
<text x="97.4" y="142.7" transform="rotate(-90 97.4 142.7)">R11</text>
<text x="142.7" y="138.8">TP_MOSI</text>
<text x="142.7" y="141.3">TP_MISO</text>
<text x="143.2" y="143.9">TP_SCK</text>
<text x="40" y="149.9" transform="rotate(-90 40 149.9)">SS6</text>
<text x="66.2" y="145.4">OPA2376</text>
<text x="67.3" y="147.3">10K</text>
<text x="121.4" y="147.3">IC3</text>
<text x="144.1" y="146.4">TP_CS</text>
<text x="144.9" y="149.5">GND</text>
<text x="61.9" y="154.7">10K</text>
<text x="62.7" y="153.6">R1</text>
<text x="67.3" y="150.1">R2</text>
<text x="111.3" y="152.2" transform="rotate(-90 111.3 152.2)">220</text>
<text x="112.5" y="151.9" transform="rotate(-90 112.5 151.9)">R6</text>
<text x="118.9" y="154.4">OPA2376</text>
<text x="136" y="150.9" transform="rotate(-90 136 150.9)">R5</text>
<text x="137.2" y="151.2" transform="rotate(-90 137.2 151.2)">220</text>
<text x="144.9" y="152.1">VCC</text>
<text x="143.6" y="156.4">0.1nH</text>
<text x="144" y="158.4">AGND</text>
<text x="152" y="159.3" transform="rotate(-90 152 159.3)">L1</text>
<text x="103.8" y="184.9">SS4</text>
<text x="68.3" y="186.2">SS5</text>
<text x="137.8" y="186.1">SS3</text>
</g>
</svg>
